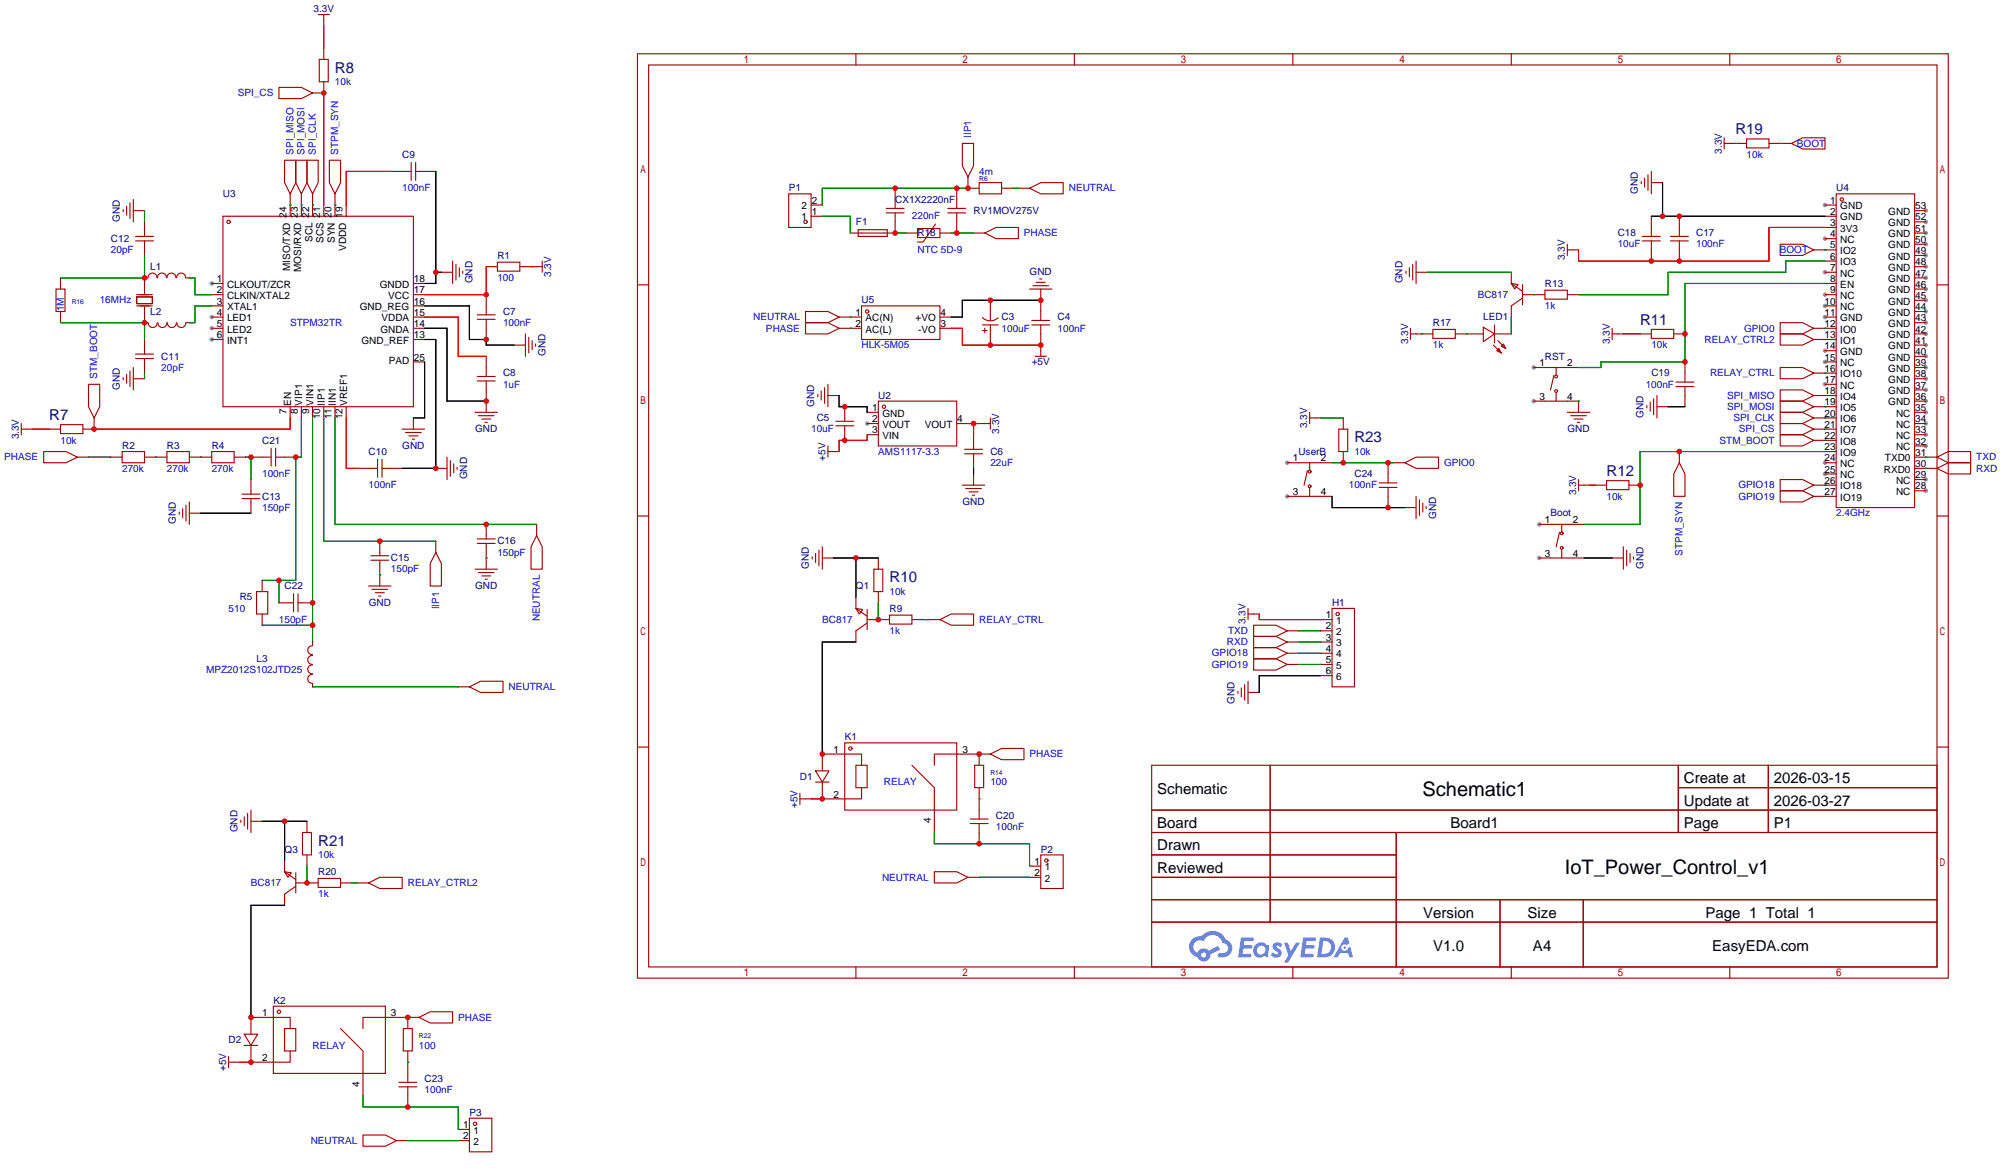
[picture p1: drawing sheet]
<svg xmlns="http://www.w3.org/2000/svg" width="454mm" height="266mm" viewBox="0 0 454 266" stroke-linecap="round" stroke-linejoin="round" font-family="sans-serif">
<g fill="#999">
<circle cx="196.6" cy="96" r=".51"/>
<circle cx="48" cy="64.3" r=".51"/>
<circle cx="48" cy="71.9" r=".51"/>
<circle cx="48" cy="74.4" r=".51"/>
<circle cx="48" cy="77" r=".51"/>
<circle cx="436.6" cy="47.8" r=".51"/>
<circle cx="436.6" cy="50.3" r=".51"/>
<circle cx="436.6" cy="52.8" r=".51"/>
<circle cx="436.6" cy="55.4" r=".51"/>
<circle cx="436.6" cy="57.9" r=".51"/>
<circle cx="436.6" cy="60.5" r=".51"/>
<circle cx="436.6" cy="63" r=".51"/>
<circle cx="436.6" cy="65.5" r=".51"/>
<circle cx="436.6" cy="68.1" r=".51"/>
<circle cx="436.6" cy="70.6" r=".51"/>
<circle cx="436.6" cy="73.2" r=".51"/>
<circle cx="436.6" cy="75.7" r=".51"/>
<circle cx="436.6" cy="78.2" r=".51"/>
<circle cx="436.6" cy="80.8" r=".51"/>
<circle cx="436.6" cy="83.3" r=".51"/>
<circle cx="436.6" cy="85.9" r=".51"/>
<circle cx="436.6" cy="88.4" r=".51"/>
<circle cx="436.6" cy="90.9" r=".51"/>
<circle cx="436.6" cy="93.5" r=".51"/>
<circle cx="436.6" cy="96" r=".51"/>
<circle cx="436.6" cy="98.6" r=".51"/>
<circle cx="436.6" cy="101.1" r=".51"/>
<circle cx="436.6" cy="108.7" r=".51"/>
<circle cx="436.6" cy="111.3" r=".51"/>
<circle cx="413.8" cy="107.4" r=".51"/>
<circle cx="413.8" cy="104.9" r=".51"/>
<circle cx="413.8" cy="87.1" r=".51"/>
<circle cx="413.8" cy="82" r=".51"/>
<circle cx="413.8" cy="79.5" r=".51"/>
<circle cx="413.8" cy="71.9" r=".51"/>
<circle cx="413.8" cy="69.3" r=".51"/>
<circle cx="413.8" cy="66.8" r=".51"/>
<circle cx="413.8" cy="61.7" r=".51"/>
<circle cx="413.8" cy="54.1" r=".51"/>
<circle cx="413.8" cy="46.5" r=".51"/>
<circle cx="347.7" cy="83.3" r=".51"/>
<circle cx="347.7" cy="90.9" r=".51"/>
<circle cx="349" cy="118.9" r=".51"/>
<circle cx="349" cy="126.5" r=".51"/>
<circle cx="291.8" cy="104.9" r=".51"/>
<circle cx="291.8" cy="112.5" r=".51"/>
</g>
<g fill="none" stroke="#a10000" stroke-width=".25">
<path d="M144.5 12.2h297.2v209.5h-297.2zM147.1 14.7h292.1v204.5h-292.1zM194.1 12.2v2.5M243.6 12.2v2.5M293.1 12.2v2.5M342.6 12.2v2.5M392.2 12.2v2.5M144.5 64.6h2.6M439.2 64.6h2.5M144.5 117h2.6M439.2 117h2.5M144.5 169.4h2.6"/>
<path d="M261.1 173.5h178.1v45.7h-178.1zM288 173.5v35.5M380.5 173.5v15.2M380.5 178.6h58.7M400.9 173.5v15.2M439.2 169.4h2.5M261.1 183.6h178.1M261.1 188.7h178.1M261.1 193.8h55.5M261.1 198.9h55.5M316.6 188.7v30.5M194.1 219.2v2.5"/>
<path d="M243.6 219.2v2.5M261.1 204h178.1M261.1 209h178.1M293.1 219.2v2.5M340.1 204v15.2M342.6 219.2v2.5M359 204v15.2M392.2 219.2v2.5"/>
</g>
<g fill="#5487ff">
<path d="M288.9 213.9a1.3 1.3 0 0 1 1.8 .3l-.4 .6a.54 .54 0 0 0-.9-.2l.1 .2a1.28 1.28 0 0 1 .8 2 1.53 1.53 0 0 1-2.2-.3l.5-.6 .8 .4a.31 .31 0 0 0 .4-.2 .31 .31 0 0 0-.3-.4 1.12 1.12 0 0 1-.6-1.8z"/>
<path d="M291.1 213.7h.9l.6 2 1.2-2h.9l-2.7 4.5h-.9l1-1.6z"/>
<path d="M281.4 212.5h2.2a.46 .46 0 0 1 .5 .1 .46 .46 0 0 1 .1 .5l-.3 .2h-1.8l-.1 1h1.6a.4 .4 0 0 1 .4 .4 .4 .4 0 0 1-.4 .3h-1.7l-.2 1.2h1.4a.46 .46 0 0 1 .5 .1 .46 .46 0 0 1 .1 .5l-.4 .2h-2.6z"/>
<path d="M295.5 212.5h2.2a.47 .47 0 0 1 .5 .1 .47 .47 0 0 1 .1 .5l-.3 .2h-1.8l-.1 1h1.6a.4 .4 0 0 1 .4 .4 .4 .4 0 0 1-.4 .3h-1.7l-.2 1.2h1.4a.46 .46 0 0 1 .5 .1 .46 .46 0 0 1 .1 .5l-.3 .2h-2.7z"/>
<path d="M304.9 212.5h.7l.3 1.4-.6 .3a.75 .75 0 0 0-1.1 .3 .75 .75 0 0 0 .5 1.1 .75 .75 0 0 0 .9-.7l.5-.3 .7 2.4h-.9l-.2-.9h-1.9l-.5 .9h-1z"/>
<path d="M299.2 212.5l-.6 4.5h1.5a2.27 2.27 0 0 0 2.6-2.3 2.27 2.27 0 0 0-2.7-2.2zM300 213.3a1.5 1.5 0 0 1 1.8 1.6 1.5 1.5 0 0 1-1.9 1.3h-.3z"/>
<path d="M284.7 214.2a1.6 1.6 0 0 0-.3 2.3 1.6 1.6 0 0 0 2.3 .2l.7 .3 .4-2.5-.2-.2-.5-.1a1.58 1.58 0 0 0-2.4 0zM285.3 214.7a.98 .98 0 0 1 1.6 .4 .98 .98 0 0 1-1.1 1.3 .94 .94 0 0 1-.9-.7 .94 .94 0 0 1 .4-1z"/>
<path d="M270.3 212.9a2.37 2.37 0 0 0 1.2 4.1 1.54 1.54 0 0 0 1.7 .9 1.54 1.54 0 0 0 1.2-1.6l2.2-1-.5-.8-2 1a1.57 1.57 0 0 0-2.6 .5 1.5 1.5 0 0 1-.8-2.1 1.5 1.5 0 0 1 2.2-.5 2.23 2.23 0 0 1 2.3-1.4 2.23 2.23 0 0 1 2 1.8 1.16 1.16 0 0 1 1.2 1.1 1.16 1.16 0 0 1-1.1 1.2h-.7a.47 .47 0 0 0-.5 .4 .47 .47 0 0 0 .4 .5 2.14 2.14 0 0 0 2.7-1.3 2.14 2.14 0 0 0-1.3-2.7 3.2 3.2 0 0 0-5.5-.7h-1.1zM272.3 216.5a.6 .6 0 0 1 1.2 0 .6 .6 0 0 1-1.2 0z"/>
<circle cx="304.9" cy="214.8" r=".28"/>
</g>
<g fill="none" stroke="#a10000" stroke-width=".25">
<path d="M63.2 19.8h5.1l2.6 1.3-2.6 1.3h-5.1zM72.1 3.3h2.6M72.4 13.5h2v5h-2zM73.4 3.3v2.5M73.4 10.9v2.6M73.4 18.5v2.6h-2.5M64.5 36.3h2.6v5.1l-1.3 2.5-1.3-2.5zM67.1 36.3h2.5v5.1l-1.3 2.5-1.2-2.5zM69.6 36.3h2.5v5.1l-1.2 2.5-1.3-2.5zM74.7 36.3h2.5v5.1l-1.3 2.5-1.2-2.5zM88.6 38.9h4.6M93.2 36.8v4.1"/>
<path d="M94.2 36.8v4.1M94.2 38.9h4.6M218.2 32.5h2.5v5.1l-1.2 2.5-1.3-2.5zM373.6 39.6v3.6M374.4 38.9v5M390.9 32.5h5.1M390.9 31.2v2.6M396 31.5h5.1v2h-5.1zM401.1 32.5h5M406.1 32.5l2.6-1.3h5.1v2.6h-5.1zM27.9 47.5v.5M28.7 46.7v2.1"/>
<path d="M29.5 46v3.5M30.2 45.2v5.1M30.2 47.8h2.6M30.7 54.6h4.1M30.7 53.6h4.1M32.8 50.3v3.3M32.8 54.6v3.3M50.5 49h43.2v43.2h-43.2zM65.8 43.9v5.1M68.3 43.9v5.1M70.9 43.9v5.1M73.4 46.5v2.5"/>
<path d="M75.9 43.9v5.1M78.5 46.5v2.5M102.6 59.2v5.1M103.4 59.9v3.6M112.8 59.4h5.1v2.1h-5.1zM122.9 59.2v2.5M178.8 43.9h5.1v7.7h-5.1zM183.9 49h2.5M183.9 46.5h2.5M194.6 52.1h6.6v1.5h-6.6zM200.9 48.3h4.1M200.9 47.2h4.1"/>
<path d="M202.9 48.3v4.5h-10.1M202.9 42.7v4.5M205.5 52.8h2.5M208 51.8h5.1v2h-5.1zM212.1 50.8l-2.8 4.1h-1.3M213.1 52.8h2.5M214.9 48.3h4M214.9 47.2h4M216.9 42.7v4.5M216.9 48.3v4.5M219.5 40.1v2.6h2.5M220.7 52.8h2.6"/>
<path d="M222 41.4h5.1v2.5h-5.1zM223.3 52.8l2.5-1.2h5.1v2.5h-5.1zM227.1 42.7h2.5M230.9 42.7h2.5M233.4 42.7l2.6-1.3h5v2.5h-5zM320.3 59.9v3.6M321.1 59.2v5.1M355.3 56.6h2.6M355.3 55.4v2.5M372.1 41.1v.6M372.4 54.6h4M372.4 53.6h4"/>
<path d="M372.9 40.4v2M374.4 49v4.6M374.4 54.6v4.6M374.4 41.4h2.5M378.7 54.6h4.1M378.7 53.6h4.1M380.7 49v4.6M380.7 54.6v4.6M403.6 55.4h5.1l2.5 1.2-2.5 1.3h-5.1zM411.2 56.6h5.1M413.8 49h2.5M413.8 46.5h2.5"/>
<path d="M413.8 59.2h2.5M413.8 54.1h2.5M413.8 51.6h2.5M416.3 43.9h17.8v71.2h-17.8zM434.1 52.8h2.5M434.1 47.8h2.5M434.1 50.3h2.5M434.1 55.4h2.5M434.1 57.9h2.5M12.7 65.5h2v5.1h-2zM13.7 63v2.5M13.7 70.6v2.6"/>
<path d="M31 67.3h3.5v1.5h-3.5zM31 66.8h3.5M31 69.3h3.5M32.8 69.6v3.6h.7M32.8 77v3.3M33.6 73.2a1.01 1.01 0 0 0 1 1.1 1.01 1.01 0 0 0 1-1.1M35.6 63a1.01 1.01 0 0 0-1-1.1 1.01 1.01 0 0 0-1 1.1h-.8v3.5M35.7 63a1.01 1.01 0 0 1 1-1.1 1.01 1.01 0 0 1 1 1.1M35.8 73.2a1.01 1.01 0 0 0 1 1.1 1.01 1.01 0 0 0 1-1.1M37.9 63a1.01 1.01 0 0 1 1-1.1 1.01 1.01 0 0 1 1 1.1M38 73.2a1.01 1.01 0 0 0 1 1.1 1.01 1.01 0 0 0 1-1.1M40.1 63a1.01 1.01 0 0 1 1-1.1 1.01 1.01 0 0 1 1 1.1"/>
<path d="M40.1 73.2a1.01 1.01 0 0 0 1 1.1 1.01 1.01 0 0 0 1-1.1M42.2 63h.7M42.2 73.2h.7M48 71.9h2.5M48 74.4h2.5M48 64.3h2.5M48 66.8h2.5M48 69.3h2.5M48 77h2.5M93.7 71.9h2.6M93.7 74.4h2.6M93.7 64.3h2.6"/>
<path d="M93.7 66.8h2.6M93.7 69.3h2.6M93.7 77h2.6M100.1 61.7h2.5M104.1 60.7v2M104.9 61.5v.5M108.2 72.4h4.1M108.2 71.4h4.1M110.2 60.5h2.6M110.2 66.8v4.6M110.2 72.4v4.6M116.6 78.2h2.5"/>
<path d="M117.9 60.5h5M119.1 75.7v5.1M119.9 76.5v3.5M120.6 77.2v2M121.4 78v.5M182.6 70.6h5.1l2.5 1.3-2.5 1.3h-5.1zM182.6 73.2h5.1l2.5 1.2-2.5 1.3h-5.1zM190.2 71.9h5.1M190.2 74.4h5.1M195.3 69.3h17.8v7.7h-17.8zM213.1 71.9h2.5M213.1 74.4h2.5"/>
<path d="M222.8 72a2.54 2.54 0 0 0 3.5 0M222.8 73.7h3.5M222.8 74.9h1M223.3 74.4v1M224.5 68.1v4.5M224.5 73.7v4.5M233.4 65.5h5.1M233.9 73.7h4.1M233.9 72.6h4.1M234.2 64.8h3.5M234.9 64h2.1M235.7 63.2h.5"/>
<path d="M236 65.5v7.1M236 73.7v7.1M318.8 61.5v.5M319.5 60.7v2M319.8 75.7h5.1M319.8 74.4v2.6M321.1 61.7h2.5M324.9 74.7h5v2h-5zM329.9 75.7h6.4M336.3 74.2l2.5 1.5-2.5 1.8zM338.6 78.2l1.8 1.8M338.8 75.7h3.8"/>
<path d="M338.8 73.7v4M339.3 79.5l.6-.5 .5 1zM339.6 77.2l1.8 1.8M340.4 78.5l.5-.5 .5 1zM342.6 64.3l1.6 .2-.8 1zM342.6 61.7v2.6M342.6 64.3l2.6 1.7M345.2 66.8h5.1M345.2 67.6l-2.6 1.7v2.6M345.2 64.5v4.6M350.3 65.8h5v2h-5zM355.3 66.8h2.6"/>
<path d="M365.5 75.7h2.5M365.5 74.4v2.6M371.9 75.7h2.5M374.4 74.7h5.1v2h-5.1zM379.5 75.7h2.5M403.6 75.7h5.1l2.5 1.3-2.5 1.2h-5.1zM403.6 73.2h5.1l2.5 1.2-2.5 1.3h-5.1zM411.2 74.4h5.1M411.2 77h5.1M413.8 71.9h2.5M413.8 64.3h2.5M413.8 66.8h2.5"/>
<path d="M413.8 69.3h2.5M413.8 61.7h2.5M413.8 79.5h2.5M434.1 65.5h2.5M434.1 60.5h2.5M434.1 78.2h2.5M434.1 63h2.5M434.1 68.1h2.5M434.1 70.6h2.5M434.1 73.2h2.5M434.1 75.7h2.5M4.8 97.3h2.6"/>
<path d="M4.8 96v2.6M11.2 97.3h2.5M13.7 96.3h5.1v2h-5.1zM20.1 87.1h2.5v5.1l-1.3 2.5-1.2-2.5zM21.3 94.7v2.6h-2.5M27.9 85.6v.5M28.7 84.8v2.1M29.5 84.1v3.5M30.2 85.9h2.6M30.2 83.3v5.1M30.7 81.3h4.1M30.7 80.3h4.1"/>
<path d="M32.8 81.3v3.3M65.8 92.2v2.5M68.3 92.2v2.5M70.9 92.2v2.5M73.4 92.2v2.5M75.9 92.2v2.5M78.5 92.2v2.5M91.2 97.3h5.1M91.9 98h3.6M92.7 98.8h2M93.5 99.6h.5M93.7 82h2.6"/>
<path d="M93.7 94.7v2.6M107.7 93.5h5.1M108.2 85.3h4.1M108.2 86.4h4.1M108.5 94.2h3.5M109.2 95h2.1M110 95.8h.5M110.2 80.8v4.5M110.2 86.4v7.1M185.4 89.4v.5M186.2 88.6v2.1M186.9 87.9v3.5"/>
<path d="M187.7 87.1v5.1M187.7 89.7h2.5M189.5 96.5h4M189.5 95.5h4M191.5 92.2v3.3M191.5 96.5v3.3M196.6 93.5h2.5M196.6 96h2.5M196.6 98.6h2.5M199.1 90.9h17.8v10.2h-17.8zM216.9 96h2.6M220.7 98.6v3.3"/>
<path d="M222 96h2.5M224.5 94.7v2.6M234.7 80.8h2.5M296.9 94.7h2.6M296.9 93.5v2.5M303.5 97.3h2.1v5.1h-2.1zM304.5 94.7v2.6M347.7 83.3h10.2M347.7 90.9h10.2v2.6M352.3 85.1l-.8 3.3M352.8 83.3v1.8M352.8 89.2v1.7"/>
<path d="M355.3 93.5h5.1M356.1 94.2h3.6M356.9 95h2M357.6 95.8h.5M373.4 91.9v.6M374.1 91.2v2M374.9 90.4v3.6M375.7 92.2h2.5M375.7 89.7v5M380 87.6h4M380 86.6h4M382 82v4.6"/>
<path d="M382 87.6v4.6M403.6 88.4h5.1l2.5 1.3-2.5 1.2h-5.1zM403.6 90.9h5.1l2.5 1.3-2.5 1.3h-5.1zM403.6 93.5h5.1l2.5 1.2-2.5 1.3h-5.1zM403.6 96h5.1l2.5 1.3-2.5 1.3h-5.1zM403.6 98.6h5.1l2.5 1.2-2.5 1.3h-5.1zM403.6 83.3h5.1l2.5 1.3-2.5 1.3h-5.1zM411.2 89.7h5.1M411.2 97.3h5.1M411.2 99.8h5.1M411.2 94.7h5.1M411.2 92.2h5.1"/>
<path d="M411.2 84.6h5.1M413.8 82h2.5M413.8 87.1h2.5M434.1 80.8h2.5M434.1 93.5h2.5M434.1 96h2.5M434.1 98.6h2.5M434.1 85.9h2.5M434.1 83.3h2.5M434.1 88.4h2.5M434.1 90.9h2.5M9.9 102.4h5.1l2.5 1.2-2.5 1.3h-5.1z"/>
<path d="M17.5 103.6h2.6M25.1 103.6h2.6M27.7 102.4h5.1v2.5h-5.1zM32.8 103.6h5M37.8 102.4h5.1v2.5h-5.1zM40.6 116.1v.5M41.4 115.3v2M42.2 114.6v3.5M42.9 103.6h5.1M42.9 116.3h2.6M42.9 113.8v5.1M48 102.4h5.1v2.5h-5.1z"/>
<path d="M53.1 103.6h2.5M54.9 113h4M54.9 112h4M56.9 103.6h4.6M56.9 108.7v3.3M56.9 113v3.3M61.5 101.6v4.1M62.5 103.6h4.6M62.5 101.6v4.1M81 106.2h4.6M85.6 104.1v4.1M86.6 104.1v4.1"/>
<path d="M86.6 106.2h4.6M98.8 106.2h2.5M101.3 103.6v5.1M102.1 104.4v3.6M102.9 105.2v2M103.6 105.9v.5M110.2 118.9v3.3M121.7 118.9v2.5M187.7 102.4h2.5M187.7 101.1v2.5M218.2 110h5.1M218.7 102.9h4.1"/>
<path d="M218.7 101.9h4.1M218.9 110.7h3.6M219.7 111.5h2M220.5 112.3h.5M220.7 102.9v3.3M220.7 107.4v2.6M291.8 112.5h10.2M291.8 104.9h10.2M296.4 106.7l-.7 3.3M296.9 104.9v1.8M296.9 110.7v1.8M304.5 102.4v2.5"/>
<path d="M312.7 110.5h4M312.7 109.5h4M314.7 104.9v4.6M314.7 110.5v4.6M316 104.9h2.5M318.5 104.9l2.6-1.3h5v2.6h-5zM318.5 115.1h2.6M321.1 112.5v5.1M321.8 113.3v3.5M322.6 114v2.1M323.3 114.8v.5M349 118.9h10.2"/>
<path d="M354.1 118.9v1.8M357.9 110h2.5M357.9 108.7v2.6M361.7 110h2.5M364.2 109h5.1v2h-5.1zM369.3 110h2.6M380.7 104.9l1.3 2.5v5.1h-2.5v-5.1zM380.7 102.4v2.5M403.6 108.7h5.1l2.5 1.3-2.5 1.3h-5.1zM403.6 111.3h5.1l2.5 1.2-2.5 1.3h-5.1zM411.2 110h5.1M411.2 112.5h5.1"/>
<path d="M413.8 102.4h2.5M413.8 107.4h2.5M413.8 104.9h2.5M434.1 106.2h5.1M434.1 103.6h5.1M434.1 101.1h2.5M434.1 108.7h2.5M434.1 111.3h2.5M439.2 103.6l2.5-1.2h5.1v2.5h-5.1zM439.2 106.2l2.5-1.3h5.1v2.5h-5.1zM58.2 134.1h2.5v5.1h-2.5zM59.4 131.6v2.5"/>
<path d="M59.4 139.2v2.5M63.2 136.7h3.3M66.5 134.6v4.1M67.6 134.6v4.1M67.6 136.7h3.3M83.6 132.8h5M84.1 127h4M84.1 126h4M84.3 133.6h3.6M85.1 134.4h2M85.9 135.1h.5M86.1 122.7v3.3"/>
<path d="M86.1 127v5.8M98.8 125.2l1.3 2.6v5h-2.6v-5zM98.8 122.7v2.5M107.7 129h5.1M108.2 123.2h4.1M108.2 122.2h4.1M108.5 129.8h3.5M109.2 130.6h2.1M110 131.3h.5M110.2 123.2v5.8M121.7 121.4l1.2 2.6v5h-2.5v-5zM184.1 126.2v.5"/>
<path d="M184.9 125.5v2M185.7 124.7v3.6M186.4 124v5M186.4 126.5h2.6M194.1 137.9l1.5 .3-.8 1zM194.1 135.4v2.5M194.1 137.9l2.5 1.8M196.6 138.2v4.5M198.1 129h2.1v5.1h-2.1zM199.1 126.5v2.5M199.1 134.1v2.6M201.7 139.4h5.1v2.1h-5.1z"/>
<path d="M283 139.2h2.5M283 137.9v2.6M302 137.9h5.1v17.8h-5.1zM349 126.5h10.2M353.6 120.7l-.8 3.3M354.1 124.7v1.8M365.5 126.5h2.5M368 124v5M368.8 124.7v3.6M369.6 125.5v2M370.3 126.2v.5M70.9 148.6a1.01 1.01 0 0 0-1.1 1 1.01 1.01 0 0 0 1.1 1"/>
<path d="M70.9 150.7a1.01 1.01 0 0 0-1.1 1 1.01 1.01 0 0 0 1.1 1.1M70.9 146.4a1.01 1.01 0 0 0-1.1 1 1.01 1.01 0 0 0 1.1 1M70.9 152.9a1.01 1.01 0 0 0-1.1 1 1.01 1.01 0 0 0 1.1 1M70.9 145.5v.8M70.9 154.9v.8M103.9 155.7h2.5M106.4 155.7l2.6-1.3h5v2.6h-5zM196.6 141.2l-2.5 1.8v2.5M196.6 140.5h5.1M206.8 140.5h2.5M210.6 140.5h2.5M213.1 140.5l2.5-1.3h5.1v2.5h-5.1z"/>
<path d="M280.7 156.7v.5M281.4 156v2M282.2 155.2v3.6M283 154.4v5.1M283 157h2.5M284.2 141.7h5.1l2.5 1.3-2.5 1.3h-5.1zM284.2 144.3h5.1l2.5 1.2-2.5 1.3h-5.1zM284.2 146.8h5.1l2.5 1.3-2.5 1.3h-5.1zM284.2 149.4h5.1l2.5 1.2-2.5 1.3h-5.1zM291.8 143h2.6M291.8 145.5h2.6M291.8 148.1h2.6"/>
<path d="M291.8 150.6h2.6M299.5 140.5h2.5M299.5 143h2.5M299.5 145.5h2.5M299.5 148.1h2.5M299.5 150.6h2.5M299.5 153.2h2.5M181.4 179.8v2.6M184.9 174.8h3.1l-1.6 2.5zM184.9 177.3h3.1M186.4 177.3v3.8h8.9v-2.5M191.5 168.4h25.4v15.2h-25.4z"/>
<path d="M194.1 173.5h2.5v5.1h-2.5zM195.3 173.5v-2.6h-8.9v3.9M206.8 173.5l5 5.1v10.1M221 173.5h2v5.1h-2zM222 170.9v2.6M222 178.6v7.1M224.5 170.9h-12.7v2.6M224.5 170.9l2.6-1.2h5.1v2.5h-5.1zM54.6 185.9v.5M55.4 185.2v2M56.1 184.4v3.6M56.9 183.6v5.1"/>
<path d="M56.9 186.2h2.5M64.5 197.6l1.5 .3-.7 1zM64.5 195.1v2.5M64.5 197.6l2.6 1.8M67.1 197.9v4.5M68.6 188.7h2v5.1h-2zM69.6 186.2v2.5M69.6 193.8v2.5M72.1 199.1h5.1v2.1h-5.1zM181.4 181.1h2.5M211.8 197.6h5.1l2.6 1.3-2.6 1.3h-5.1zM219.5 198.9h2.5"/>
<path d="M220 186.7h4M220 185.7h4M222 186.7v4.6M233.4 196.3h2.6M233.4 198.9h2.6M236 193.8h5v7.6h-5zM67.1 200.9l-2.6 1.8v2.5M67.1 200.2h5M77.2 200.2h2.6M81 200.2h2.6M83.6 200.2l2.5-1.3h5.1v2.5h-5.1zM51.8 239.5v2.6"/>
<path d="M55.4 234.4h3l-1.5 2.6zM55.4 237h3M56.9 237v3.8h8.9v-2.5M62 228.1h25.4v15.2h-25.4zM64.5 233.2h2.6v5.1h-2.6zM65.8 233.2v-2.6h-8.9v3.8M77.2 233.2l5.1 5.1v10.1M91.4 233.2h2.1v5.1h-2.1zM92.5 230.6v2.6M92.5 238.3v7.1M95 230.6h-12.7v2.6M95 230.6l2.5-1.2h5.1v2.5h-5.1z"/>
<path d="M51.8 240.8h2.6M82.3 257.3h5.1l2.5 1.3-2.5 1.2h-5.1zM89.9 258.6h2.6M90.4 246.4h4.1M90.4 245.4h4.1M92.5 246.4v4.6M103.9 256h2.5M103.9 258.6h2.5M106.4 253.5h5.1v7.6h-5.1z"/>
<circle cx="51.8" cy="50.3" r=".38"/>
<circle cx="182.6" cy="50.3" r=".38"/>
<circle cx="417.6" cy="45.2" r=".38"/>
<circle cx="196.6" cy="70.6" r=".38"/>
<circle cx="200.4" cy="92.2" r=".38"/>
<circle cx="352.8" cy="88.6" r=".32"/>
<circle cx="352.8" cy="85.3" r=".32"/>
<circle cx="296.9" cy="110.2" r=".32"/>
<circle cx="296.9" cy="106.9" r=".32"/>
<circle cx="303.3" cy="139.2" r=".38"/>
<circle cx="354.1" cy="120.9" r=".32"/>
<circle cx="354.1" cy="124.2" r=".32"/>
<circle cx="192.8" cy="169.7" r=".38"/>
<circle cx="237.2" cy="195.1" r=".38"/>
<circle cx="63.2" cy="229.4" r=".38"/>
<circle cx="107.7" cy="254.8" r=".38"/>
</g>
<g fill="none" stroke="#008700" stroke-width=".25">
<path d="M393.4 32.5h.1M403.6 32.5h.1M32.8 47.8v2.5M32.8 57.9v5.1h-19.1M65.8 46.5h.1M68.3 46.5h.1M70.9 46.5h.1M75.9 46.5h.1M186.4 49h6.4v3.8M202.9 52.8h2.6M215.6 52.8h5.1M219.5 42.7h-33.1v3.8"/>
<path d="M229.6 42.7h1.3M413.8 56.6h.1M413.8 59.2h-8.9v2.5h-26.7v5.1h-20.3M13.7 73.2h19.1v3.8M42.9 63h1.3v3.8h3.8M48 69.3h-3.8v3.9h-1.3M192.8 71.9h.1M192.8 74.4h.1M322.3 75.7h.1M323.6 61.7h19M332.5 75.7h.1M342.6 71.9v3.8"/>
<path d="M347.7 66.8h.1M413.8 77h.1M413.8 74.4h.1M413.8 64.3h-31.8v17.7h-19v1.3h-5.1M32.8 84.6v1.3M68.3 94.7v8.9h-1.2v28h-7.7M70.9 94.7v50.8M73.4 94.7v28h25.4M75.9 94.7v24.2h45.8M299.5 94.7h5M357.9 90.9h.1M413.8 89.7h.1"/>
<path d="M413.8 92.2h.1M413.8 94.7h.1M413.8 97.3h.1M413.8 99.8h.1M413.8 84.6h.1M20.1 103.6h5M35.3 103.6h.1M45.5 103.6h.1M55.6 103.6h1.3v5.1M302 104.9h14M413.8 110h.1M413.8 112.5h.1"/>
<path d="M413.8 102.4h-41.9v16.5h-12.7M436.6 103.6h.1M436.6 106.2h.1M63.2 131.6v5.1M86.1 130.3h.1M110.2 126.5h.1M199.1 136.7v3.8M59.4 141.7h11.5M70.9 155.7h33M209.3 140.5h1.3M294.4 143h5.1M294.4 145.5h5.1"/>
<path d="M294.4 148.1h5.1M294.4 150.6h5.1M222 170.9h.1M69.6 196.3v3.9M211.8 188.7v2.6h21.6v5M222 181.1h.1M222 198.9h11.4M79.8 200.2h1.2M92.5 230.6h.1M82.3 248.4v2.6h21.6v5M92.5 240.8h.1M92.5 258.6h11.4"/>
</g>
<g fill="none" stroke="#000" stroke-width=".25">
<path d="M98.8 38.9v25.4h-2.5M374.4 49h39.4M376.9 41.4v7.6M96.3 77h2.5v29.2h-7.6M96.3 69.3h10.1v7.7h3.8v1.2h6.4M96.3 74.4h5v16.5h8.9M98.8 61.7h1.3M236 68.1h-17.8v3.8h-2.6M96.3 82v12.7h-2.6M190.2 89.7v2.5h6.4v1.3M378.2 92.2h3.8M45.5 116.3h11.4"/>
<path d="M220.7 106.2v1.2M302 112.5v2.6h16.5M189 126.5h10.1M194.1 126.5v8.9M359.2 126.5h6.3M194.1 145.5h-7.7v25.4M299.5 153.2h-14v3.8M59.4 186.2h10.2M64.5 186.2v8.9M64.5 205.2h-7.6v25.4"/>
</g>
<g fill="none" stroke="#f00" stroke-width=".25">
<path d="M73.4 5.8v5.1M73.4 21.1v25.4M88.6 38.9h-10.1v7.6M413.8 51.6h-12.7v7.6h-43.2v-2.6M96.3 71.9h7.6v8.9h6.3M110.2 60.5v6.3h-13.9M120.4 60.5h.1M215.6 74.4h2.6v3.8h17.8M368 75.7h3.9M7.4 97.3h3.8M65.8 94.7v2.6h-44.5M78.5 94.7v11.5h2.5"/>
<path d="M196.6 98.6v1.2h-6.4v2.6M219.5 96h2.5M220.7 96v2.6M360.4 110h1.3M285.5 139.2v1.3h14M183.9 181.1h2.5M54.4 240.8h2.5"/>
</g>
<g fill="#c00">
<circle cx="216.9" cy="52.8" r=".63"/>
<circle cx="202.9" cy="42.7" r=".63"/>
<circle cx="216.9" cy="42.7" r=".63"/>
<circle cx="219.5" cy="42.7" r=".63"/>
<circle cx="224.5" cy="68.1" r=".63"/>
<circle cx="236" cy="68.1" r=".63"/>
<circle cx="224.5" cy="78.2" r=".63"/>
<circle cx="236" cy="78.2" r=".63"/>
<circle cx="191.5" cy="99.8" r=".63"/>
<circle cx="191.5" cy="92.2" r=".63"/>
<circle cx="220.7" cy="96" r=".63"/>
<circle cx="110.2" cy="66.8" r=".63"/>
<circle cx="110.2" cy="77" r=".63"/>
<circle cx="110.2" cy="90.9" r=".63"/>
<circle cx="98.8" cy="61.7" r=".63"/>
<circle cx="98.8" cy="106.2" r=".63"/>
<circle cx="86.1" cy="122.7" r=".63"/>
<circle cx="110.2" cy="118.9" r=".63"/>
<circle cx="70.9" cy="141.7" r=".63"/>
<circle cx="70.9" cy="136.7" r=".63"/>
<circle cx="21.3" cy="97.3" r=".63"/>
<circle cx="73.4" cy="21.1" r=".63"/>
<circle cx="199.1" cy="140.5" r=".63"/>
<circle cx="194.1" cy="126.5" r=".63"/>
<circle cx="186.4" cy="170.9" r=".63"/>
<circle cx="186.4" cy="181.1" r=".63"/>
<circle cx="222" cy="170.9" r=".63"/>
<circle cx="374.4" cy="59.2" r=".63"/>
<circle cx="380.7" cy="59.2" r=".63"/>
<circle cx="376.9" cy="49" r=".63"/>
<circle cx="380.7" cy="49" r=".63"/>
<circle cx="382" cy="75.7" r=".63"/>
<circle cx="382" cy="82" r=".63"/>
<circle cx="371.9" cy="110" r=".63"/>
<circle cx="380.7" cy="102.4" r=".63"/>
<circle cx="222" cy="191.3" r=".63"/>
<circle cx="67.1" cy="103.6" r=".63"/>
<circle cx="63.2" cy="131.6" r=".63"/>
<circle cx="56.9" cy="103.6" r=".63"/>
<circle cx="32.8" cy="63" r=".63"/>
<circle cx="32.8" cy="73.2" r=".63"/>
<circle cx="202.9" cy="52.8" r=".63"/>
<circle cx="69.6" cy="200.2" r=".63"/>
<circle cx="64.5" cy="186.2" r=".63"/>
<circle cx="56.9" cy="230.6" r=".63"/>
<circle cx="56.9" cy="240.8" r=".63"/>
<circle cx="92.5" cy="230.6" r=".63"/>
<circle cx="92.5" cy="251" r=".63"/>
<circle cx="314.7" cy="115.1" r=".63"/>
<circle cx="304.5" cy="104.9" r=".63"/>
<circle cx="314.7" cy="104.9" r=".63"/>
</g>
<g font-size="4.5">
<text x="322.5" y="180.4">Schematic1</text>
<text x="354.8" y="198.2">IoT_Power_Control_v1</text>
</g>
<g font-size="3.4" fill="#000080">
<text x="75.9" y="16.5">R8</text>
<text x="393.4" y="30.4">R19</text>
<text x="371.9" y="73.6">R11</text>
<text x="11.2" y="95.2">R7</text>
<text x="307.1" y="100.3">R23</text>
<text x="364.2" y="107.9">R12</text>
<text x="201.7" y="132">R10</text>
<text x="72.1" y="191.7">R21</text>
</g>
<g font-size="3.4">
<text x="381.8" y="177.5">Create at</text>
<text x="402.2" y="177.5">2026-03-15</text>
<text x="262.4" y="180.1">Schematic</text>
<text x="381.8" y="182.6">Update at</text>
<text x="402.2" y="182.6">2026-03-27</text>
<text x="262.4" y="187.7">Board</text>
<text x="328.9" y="187.7">Board1</text>
<text x="381.8" y="187.7">Page</text>
<text x="402.2" y="187.7">P1</text>
<text x="262.4" y="192.8">Drawn</text>
<text x="262.4" y="197.9">Reviewed</text>
<text x="322.7" y="208">Version</text>
<text x="346.3" y="208">Size</text>
<text x="386.7" y="208">Page 1 Total 1</text>
<text x="324.9" y="215.6">V1.0</text>
<text x="347.6" y="215.6">A4</text>
<text x="388.2" y="215.6">EasyEDA.com</text>
</g>
<g font-size="2.3" fill="#000080">
<text x="71.1" y="2.8">3.3V</text>
<text x="91.2" y="35.8">C9</text>
<text x="390.4" y="34.8" transform="rotate(-90 390.4 34.8)">3.3V</text>
<text x="50.5" y="44.7">U3</text>
<text x="178.8" y="43.4">P1</text>
<text x="202.9" y="45.9">CX1X2220nF</text>
<text x="371.3" y="43.9" transform="rotate(-90 371.3 43.9)">GND</text>
<text x="416.3" y="43.4">U4</text>
<text x="27.1" y="50.3" transform="rotate(-90 27.1 50.3)">GND</text>
<text x="194.1" y="51">F1</text>
<text x="208" y="53.6">R18</text>
<text x="220.7" y="48.5">RV1MOV275V</text>
<text x="366.8" y="53.6">C18</text>
<text x="384.6" y="53.6">C17</text>
<text x="25.1" y="54.8">C12</text>
<text x="112.8" y="58.6">R1</text>
<text x="354.8" y="59" transform="rotate(-90 354.8 59)">3.3V</text>
<text x="34" y="61.2">L1</text>
<text x="107.2" y="64.2" transform="rotate(-90 107.2 64.2)">GND</text>
<text x="124.9" y="62.8" transform="rotate(-90 124.9 62.8)">3.3V</text>
<text x="233.4" y="62.4">GND</text>
<text x="318" y="64.2" transform="rotate(-90 318 64.2)">GND</text>
<text x="350.3" y="65">R13</text>
<text x="34" y="71.3">L2</text>
<text x="114" y="71.3">C7</text>
<text x="195.3" y="68.8">U5</text>
<text x="227.1" y="72.6">C3</text>
<text x="239.8" y="72.6">C4</text>
<text x="324.9" y="73.9">R17</text>
<text x="336.3" y="72.6">LED1</text>
<text x="36.6" y="81.5">C11</text>
<text x="123.7" y="80.8" transform="rotate(-90 123.7 80.8)">GND</text>
<text x="233.9" y="82.8">+5V</text>
<text x="319.2" y="78" transform="rotate(-90 319.2 78)">3.3V</text>
<text x="350.3" y="81.5">RST</text>
<text x="365" y="78" transform="rotate(-90 365 78)">3.3V</text>
<text x="27.1" y="88.4" transform="rotate(-90 27.1 88.4)">GND</text>
<text x="114" y="85.3">C8</text>
<text x="374.4" y="85.3">C19</text>
<text x="184.6" y="92.2" transform="rotate(-90 184.6 92.2)">GND</text>
<text x="185.2" y="95.5">C5</text>
<text x="199.1" y="90.4">U2</text>
<text x="372.6" y="94.7" transform="rotate(-90 372.6 94.7)">GND</text>
<text x="4.3" y="99.6" transform="rotate(-90 4.3 99.6)">3.3V</text>
<text x="27.7" y="101.8">R2</text>
<text x="37.8" y="101.8">R3</text>
<text x="48" y="101.8">R4</text>
<text x="59.4" y="100.5">C21</text>
<text x="91.2" y="101.8">GND</text>
<text x="107.7" y="98">GND</text>
<text x="226.5" y="98.3" transform="rotate(-90 226.5 98.3)">3.3V</text>
<text x="296.4" y="97.1" transform="rotate(-90 296.4 97.1)">3.3V</text>
<text x="355.4" y="98">GND</text>
<text x="83.6" y="103.1">C10</text>
<text x="187.2" y="104.4" transform="rotate(-90 187.2 104.4)">+5V</text>
<text x="224.5" y="103.1">C6</text>
<text x="294.4" y="103.1">UserB</text>
<text x="59.4" y="113.2">C13</text>
<text x="105.9" y="108.7" transform="rotate(-90 105.9 108.7)">GND</text>
<text x="307.1" y="108.2">C24</text>
<text x="357.3" y="112.3" transform="rotate(-90 357.3 112.3)">3.3V</text>
<text x="39.8" y="118.9" transform="rotate(-90 39.8 118.9)">GND</text>
<text x="218.2" y="114.5">GND</text>
<text x="325.6" y="117.6" transform="rotate(-90 325.6 117.6)">GND</text>
<text x="351.5" y="117.1">Boot</text>
<text x="112.8" y="123.4">C16</text>
<text x="88.6" y="127.2">C15</text>
<text x="183.4" y="129" transform="rotate(-90 183.4 129)">GND</text>
<text x="372.6" y="129" transform="rotate(-90 372.6 129)">GND</text>
<text x="54.4" y="136.1">R5</text>
<text x="64.5" y="133.6">C22</text>
<text x="83.6" y="137.4">GND</text>
<text x="107.7" y="133.6">GND</text>
<text x="194.1" y="133.6">Q1</text>
<text x="302" y="137.4">H1</text>
<text x="201.7" y="138.6">R9</text>
<text x="282.4" y="141.5" transform="rotate(-90 282.4 141.5)">3.3V</text>
<text x="58.2" y="150.1">L3</text>
<text x="279.9" y="159.5" transform="rotate(-90 279.9 159.5)">GND</text>
<text x="191.5" y="167.9">K1</text>
<text x="181.4" y="176.7">D1</text>
<text x="180.8" y="183.2" transform="rotate(-90 180.8 183.2)">+5V</text>
<text x="225.8" y="185.6">C20</text>
<text x="53.8" y="188.7" transform="rotate(-90 53.8 188.7)">GND</text>
<text x="64.5" y="193.3">Q3</text>
<text x="236" y="193.3">P2</text>
<text x="72.1" y="198.3">R20</text>
<text x="62" y="227.5">K2</text>
<text x="51.8" y="236.4">D2</text>
<text x="51.3" y="242.8" transform="rotate(-90 51.3 242.8)">+5V</text>
<text x="96.3" y="245.3">C23</text>
<text x="106.4" y="252.9">P3</text>
</g>
<g font-size="2.3" fill="#00f">
<text x="53.9" y="21.8">SPI_CS</text>
<text x="75.9" y="19.3">10k</text>
<text x="66.5" y="35.1" transform="rotate(-90 66.5 35.1)">SPI_MISO</text>
<text x="69.1" y="35.1" transform="rotate(-90 69.1 35.1)">SPI_MOSI</text>
<text x="71.6" y="35.1" transform="rotate(-90 71.6 35.1)">SPI_CLK</text>
<text x="76.7" y="35.1" transform="rotate(-90 76.7 35.1)">STPM_SYN</text>
<text x="220.2" y="31.2" transform="rotate(-90 220.2 31.2)">IIP1</text>
<text x="396" y="35.8">10k</text>
<text x="407.4" y="33.2">BOOT</text>
<text x="222" y="39.6">4m</text>
<text x="91.2" y="43.4">100nF</text>
<text x="242.3" y="43.4">NEUTRAL</text>
<text x="206.8" y="49.7">220nF</text>
<text x="232.2" y="53.6">PHASE</text>
<text x="25.1" y="57.4">20pF</text>
<text x="208" y="57.4">NTC 5D-9</text>
<text x="366.8" y="56.1">10uF</text>
<text x="384.6" y="56.1">100nF</text>
<text x="403.5" y="57.4">BOOT</text>
<text x="112.8" y="63.7">100</text>
<text x="14.4" y="70.6" transform="rotate(-90 14.4 70.6)">1M</text>
<text x="22.6" y="68.8">16MHz</text>
<text x="335" y="67.5">BC817</text>
<text x="350.3" y="70.1">1k</text>
<text x="65.8" y="73.9">STPM32TR</text>
<text x="114" y="73.9">100nF</text>
<text x="170.8" y="72.6">NEUTRAL</text>
<text x="173.7" y="75.1">PHASE</text>
<text x="227.1" y="75.1">100uF</text>
<text x="239.8" y="75.1">100nF</text>
<text x="386.5" y="77.7">RELAY_CTRL2</text>
<text x="395.4" y="75.1">GPIO0</text>
<text x="195.3" y="79">HLK-5M05</text>
<text x="324.9" y="79">1k</text>
<text x="374.4" y="79">10k</text>
<text x="22.1" y="85.9" transform="rotate(-90 22.1 85.9)">STM_BOOT</text>
<text x="36.6" y="84">20pF</text>
<text x="114" y="87.8">1uF</text>
<text x="373.1" y="87.8">100nF</text>
<text x="387.7" y="85.3">RELAY_CTRL</text>
<text x="391.6" y="90.4">SPI_MISO</text>
<text x="391.6" y="92.9">SPI_MOSI</text>
<text x="393" y="95.5">SPI_CLK</text>
<text x="13.7" y="100.5">10k</text>
<text x="183.9" y="98">10uF</text>
<text x="389.9" y="100.5">STM_BOOT</text>
<text x="394.3" y="98">SPI_CS</text>
<text x=".9" y="104.4">PHASE</text>
<text x="27.7" y="106.9">270k</text>
<text x="37.8" y="106.9">270k</text>
<text x="48" y="106.9">270k</text>
<text x="199.1" y="103.1">AMS1117-3.3</text>
<text x="224.5" y="105.6">22uF</text>
<text x="307.1" y="103.1">10k</text>
<text x="327.4" y="105.6">GPIO0</text>
<text x="448.1" y="104.4">TXD</text>
<text x="448.1" y="106.9">RXD</text>
<text x="59.4" y="108.2">100nF</text>
<text x="83.6" y="110.7">100nF</text>
<text x="305.8" y="110.7">100nF</text>
<text x="364.2" y="113.2">10k</text>
<text x="394.1" y="110.7">GPIO18</text>
<text x="394.1" y="113.2">GPIO19</text>
<text x="59.4" y="115.8">150pF</text>
<text x="416.3" y="117.1">2.4GHz</text>
<text x="112.8" y="125.9">150pF</text>
<text x="88.6" y="129.8">150pF</text>
<text x="381.5" y="126" transform="rotate(-90 381.5 126)">STPM_SYN</text>
<text x="201.7" y="134.8">10k</text>
<text x="51.8" y="138.6">510</text>
<text x="63.2" y="141.2">150pF</text>
<text x="99.5" y="138.1" transform="rotate(-90 99.5 138.1)">IIP1</text>
<text x="122.4" y="140.9" transform="rotate(-90 122.4 140.9)">NEUTRAL</text>
<text x="186.4" y="141.2">BC817</text>
<text x="201.7" y="143.7">1k</text>
<text x="222" y="141.2">RELAY_CTRL</text>
<text x="278.4" y="143.7">TXD</text>
<text x="274.8" y="148.8">GPIO18</text>
<text x="278.2" y="146.3">RXD</text>
<text x="46.7" y="152.6">MPZ2012S102JTD25</text>
<text x="274.8" y="151.3">GPIO19</text>
<text x="115.3" y="156.4">NEUTRAL</text>
<text x="233.4" y="171.7">PHASE</text>
<text x="200.4" y="178">RELAY</text>
<text x="224.5" y="178">100</text>
<text x="225.8" y="188.2">100nF</text>
<text x="72.1" y="194.5">10k</text>
<text x="56.9" y="200.9">BC817</text>
<text x="72.1" y="203.4">1k</text>
<text x="92.5" y="200.9">RELAY_CTRL2</text>
<text x="200" y="199.6">NEUTRAL</text>
<text x="103.9" y="231.4">PHASE</text>
<text x="70.9" y="237.7">RELAY</text>
<text x="95" y="237.7">100</text>
<text x="96.3" y="247.9">100nF</text>
<text x="70.4" y="259.3">NEUTRAL</text>
</g>
<g font-size="2.3">
<text x="181.7" y="47.4">2</text>
<text x="184" y="46.2">2</text>
<text x="414.9" y="46.2">1</text>
<text x="417.2" y="47.4">GND</text>
<text x="434.2" y="47.4">53</text>
<text x="65" y="49.4" transform="rotate(-90 65 49.4)">24</text>
<text x="67.5" y="49.4" transform="rotate(-90 67.5 49.4)">23</text>
<text x="70.1" y="49.4" transform="rotate(-90 70.1 49.4)">22</text>
<text x="72.6" y="49.4" transform="rotate(-90 72.6 49.4)">21</text>
<text x="75.1" y="49.4" transform="rotate(-90 75.1 49.4)">20</text>
<text x="77.7" y="49.4" transform="rotate(-90 77.7 49.4)">19</text>
<text x="181.7" y="50">1</text>
<text x="184" y="48.7">1</text>
<text x="414.9" y="53.8">4</text>
<text x="414.9" y="51.3">3</text>
<text x="414.9" y="48.7">2</text>
<text x="417.2" y="52.5">3V3</text>
<text x="417.2" y="50">GND</text>
<text x="428.1" y="48.7">GND</text>
<text x="428.1" y="51.3">GND</text>
<text x="428.1" y="53.8">GND</text>
<text x="434.2" y="50">52</text>
<text x="434.2" y="52.5">51</text>
<text x="70.8" y="54.9" transform="rotate(-90 70.8 54.9)">SCL</text>
<text x="73.4" y="55.1" transform="rotate(-90 73.4 55.1)">SCS</text>
<text x="75.9" y="55.1" transform="rotate(-90 75.9 55.1)">SYN</text>
<text x="78.5" y="56.9" transform="rotate(-90 78.5 56.9)">VDDD</text>
<text x="414.9" y="58.9">6</text>
<text x="414.9" y="56.3">5</text>
<text x="417.2" y="57.6">IO2</text>
<text x="417.2" y="55.1">NC</text>
<text x="428.1" y="56.3">GND</text>
<text x="428.1" y="58.9">GND</text>
<text x="434.2" y="55.1">50</text>
<text x="434.2" y="57.6">49</text>
<text x="49.2" y="64">1</text>
<text x="51.5" y="65.2">CLKOUT/ZCR</text>
<text x="65.8" y="61.4" transform="rotate(-90 65.8 61.4)">MISO/TXD</text>
<text x="68.3" y="61.7" transform="rotate(-90 68.3 61.7)">MOSI/RXD</text>
<text x="86.1" y="65.2">GNDD</text>
<text x="93.9" y="64">18</text>
<text x="414.9" y="64">8</text>
<text x="414.9" y="61.4">7</text>
<text x="417.2" y="65.2">EN</text>
<text x="417.2" y="62.7">NC</text>
<text x="417.2" y="60.1">IO3</text>
<text x="428.1" y="61.4">GND</text>
<text x="428.1" y="64">GND</text>
<text x="434.2" y="60.1">48</text>
<text x="434.2" y="62.7">47</text>
<text x="434.2" y="65.2">46</text>
<text x="49.2" y="66.5">2</text>
<text x="49.2" y="69">3</text>
<text x="49.2" y="71.6">4</text>
<text x="51.5" y="67.8">CLKIN/XTAL2</text>
<text x="51.5" y="70.3">XTAL1</text>
<text x="81.6" y="70.3">GND_REG</text>
<text x="88" y="67.8">VCC</text>
<text x="93.9" y="71.6">15</text>
<text x="93.9" y="69">16</text>
<text x="93.9" y="66.5">17</text>
<text x="193.9" y="71.6">1</text>
<text x="213.2" y="71.6">4</text>
<text x="413.7" y="71.6">11</text>
<text x="413.7" y="69">10</text>
<text x="414.9" y="66.5">9</text>
<text x="417.2" y="70.3">NC</text>
<text x="417.2" y="67.8">NC</text>
<text x="428.1" y="66.5">GND</text>
<text x="428.1" y="69">GND</text>
<text x="428.1" y="71.6">GND</text>
<text x="434.2" y="67.8">45</text>
<text x="434.2" y="70.3">44</text>
<text x="49.2" y="74.1">5</text>
<text x="49.2" y="76.7">6</text>
<text x="51.5" y="72.8">LED1</text>
<text x="51.5" y="75.4">LED2</text>
<text x="51.5" y="77.9">INT1</text>
<text x="82" y="77.9">GND_REF</text>
<text x="86.2" y="75.4">GNDA</text>
<text x="86.5" y="72.8">VDDA</text>
<text x="93.9" y="76.7">13</text>
<text x="93.9" y="74.1">14</text>
<text x="193.9" y="74.1">2</text>
<text x="196.3" y="72.8">AC(N)</text>
<text x="196.3" y="75.4">AC(L)</text>
<text x="207.6" y="72.8">+VO</text>
<text x="208.1" y="75.4">-VO</text>
<text x="213.2" y="74.1">3</text>
<text x="413.7" y="76.7">13</text>
<text x="413.7" y="74.1">12</text>
<text x="417.2" y="77.9">IO1</text>
<text x="417.2" y="75.4">IO0</text>
<text x="417.2" y="72.8">GND</text>
<text x="428.1" y="74.1">GND</text>
<text x="428.1" y="76.7">GND</text>
<text x="434.2" y="72.8">43</text>
<text x="434.2" y="75.4">42</text>
<text x="434.2" y="77.9">41</text>
<text x="88.1" y="82.5">PAD</text>
<text x="93.9" y="81.7">25</text>
<text x="349" y="83">1</text>
<text x="355.3" y="83">2</text>
<text x="413.7" y="81.7">15</text>
<text x="413.7" y="79.2">14</text>
<text x="417.2" y="83">NC</text>
<text x="417.2" y="80.5">GND</text>
<text x="428.1" y="79.2">GND</text>
<text x="428.1" y="81.7">GND</text>
<text x="434.2" y="80.5">40</text>
<text x="434.2" y="83">39</text>
<text x="413.7" y="89.4">18</text>
<text x="413.7" y="86.8">17</text>
<text x="413.7" y="84.3">16</text>
<text x="417.2" y="88.1">NC</text>
<text x="417.2" y="85.5">IO10</text>
<text x="428.1" y="84.3">GND</text>
<text x="428.1" y="86.8">GND</text>
<text x="428.1" y="89.4">GND</text>
<text x="434.2" y="85.5">38</text>
<text x="434.2" y="88.1">37</text>
<text x="65" y="93.8" transform="rotate(-90 65 93.8)">7</text>
<text x="66" y="91.9" transform="rotate(-90 66 91.9)">EN</text>
<text x="67.5" y="93.8" transform="rotate(-90 67.5 93.8)">8</text>
<text x="68.5" y="91.9" transform="rotate(-90 68.5 91.9)">VIP1</text>
<text x="70.1" y="93.8" transform="rotate(-90 70.1 93.8)">9</text>
<text x="71.1" y="91.9" transform="rotate(-90 71.1 91.9)">VIN1</text>
<text x="72.6" y="95.1" transform="rotate(-90 72.6 95.1)">10</text>
<text x="73.6" y="91.9" transform="rotate(-90 73.6 91.9)">IIP1</text>
<text x="75.1" y="95.1" transform="rotate(-90 75.1 95.1)">11</text>
<text x="76.2" y="91.9" transform="rotate(-90 76.2 91.9)">IIN1</text>
<text x="77.7" y="95.1" transform="rotate(-90 77.7 95.1)">12</text>
<text x="78.7" y="91.9" transform="rotate(-90 78.7 91.9)">VREF1</text>
<text x="197.7" y="93.2">1</text>
<text x="197.7" y="95.7">2</text>
<text x="200.1" y="94.4">GND</text>
<text x="217" y="95.7">4</text>
<text x="349" y="90.6">3</text>
<text x="355.3" y="90.6">4</text>
<text x="413.7" y="94.4">20</text>
<text x="413.7" y="91.9">19</text>
<text x="417.2" y="95.7">IO6</text>
<text x="417.2" y="93.2">IO5</text>
<text x="417.2" y="90.6">IO4</text>
<text x="428.1" y="91.9">GND</text>
<text x="429.9" y="94.4">NC</text>
<text x="434.2" y="90.6">36</text>
<text x="434.2" y="93.2">35</text>
<text x="434.2" y="95.7">34</text>
<text x="197.7" y="98.2">3</text>
<text x="200.1" y="97">VOUT</text>
<text x="200.1" y="99.5">VIN</text>
<text x="209.7" y="97">VOUT</text>
<text x="413.7" y="99.5">22</text>
<text x="413.7" y="97">21</text>
<text x="417.2" y="100.8">IO8</text>
<text x="417.2" y="98.2">IO7</text>
<text x="429.9" y="97">NC</text>
<text x="429.9" y="99.5">NC</text>
<text x="434.2" y="98.2">33</text>
<text x="434.2" y="100.8">32</text>
<text x="293.1" y="104.6">1</text>
<text x="299.5" y="104.6">2</text>
<text x="413.7" y="107.1">25</text>
<text x="413.7" y="104.6">24</text>
<text x="413.7" y="102.1">23</text>
<text x="417.2" y="105.9">NC</text>
<text x="417.2" y="103.3">IO9</text>
<text x="427.1" y="107.1">RXD0</text>
<text x="427.3" y="104.6">TXD0</text>
<text x="429.9" y="102.1">NC</text>
<text x="434.2" y="103.3">31</text>
<text x="434.2" y="105.9">30</text>
<text x="293.1" y="112.2">3</text>
<text x="299.5" y="112.2">4</text>
<text x="413.7" y="112.2">27</text>
<text x="413.7" y="109.7">26</text>
<text x="417.2" y="113.5">IO19</text>
<text x="417.2" y="110.9">IO18</text>
<text x="417.2" y="108.4">NC</text>
<text x="429.9" y="109.7">NC</text>
<text x="429.9" y="112.2">NC</text>
<text x="434.2" y="108.4">29</text>
<text x="434.2" y="110.9">28</text>
<text x="350.3" y="118.6">1</text>
<text x="356.6" y="118.6">2</text>
<text x="350.3" y="126.2">3</text>
<text x="356.6" y="126.2">4</text>
<text x="300.6" y="140.2">1</text>
<text x="300.6" y="142.7">2</text>
<text x="302.9" y="141.4">1</text>
<text x="302.9" y="144">2</text>
<text x="300.6" y="145.2">3</text>
<text x="300.6" y="147.8">4</text>
<text x="302.9" y="146.5">3</text>
<text x="302.9" y="149">4</text>
<text x="300.6" y="150.3">5</text>
<text x="300.6" y="152.9">6</text>
<text x="302.9" y="151.6">5</text>
<text x="302.9" y="154.1">6</text>
<text x="189" y="170.6">1</text>
<text x="218.2" y="170.6">3</text>
<text x="189" y="180.8">2</text>
<text x="211" y="186.7" transform="rotate(-90 211 186.7)">4</text>
<text x="234.6" y="196">1</text>
<text x="236.9" y="197.3">1</text>
<text x="234.6" y="198.6">2</text>
<text x="236.9" y="199.8">2</text>
<text x="59.4" y="230.3">1</text>
<text x="88.6" y="230.3">3</text>
<text x="59.4" y="240.5">2</text>
<text x="81.5" y="246.3" transform="rotate(-90 81.5 246.3)">4</text>
<text x="105" y="255.7">1</text>
<text x="107.4" y="257">1</text>
<text x="105" y="258.3">2</text>
<text x="107.4" y="259.5">2</text>
</g>
<g font-size="1.5" fill="#000080">
<text x="222" y="41">R6</text>
<text x="16.3" y="69">R16</text>
<text x="224.5" y="175.7">R14</text>
<text x="95" y="235.3">R22</text>
</g>
</svg>
